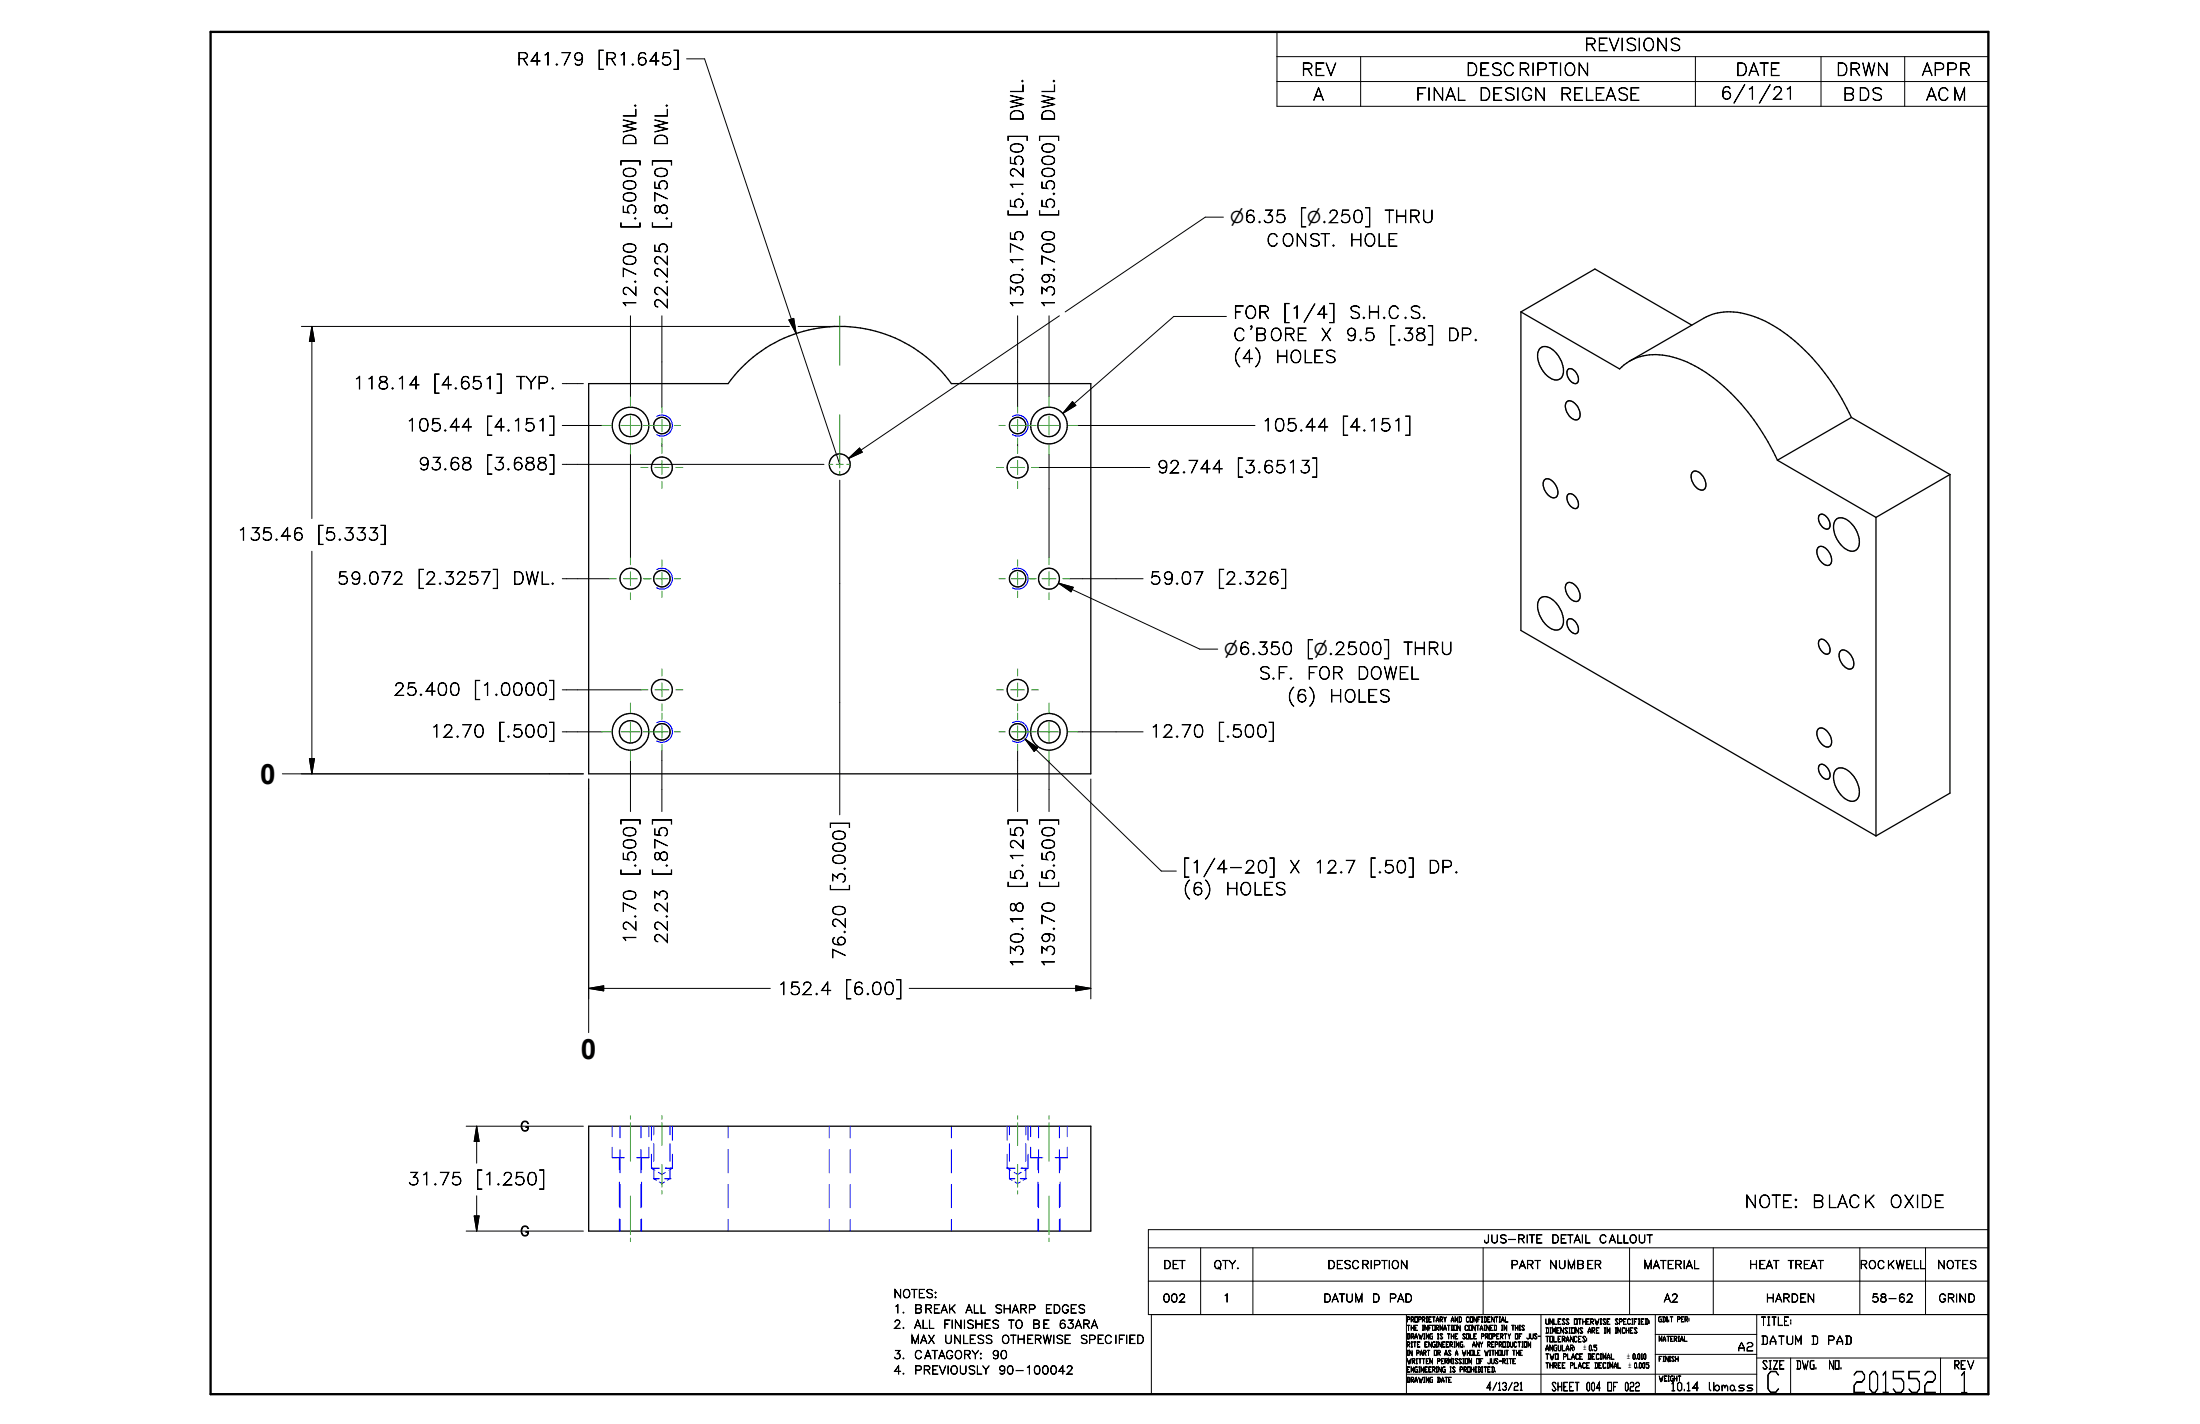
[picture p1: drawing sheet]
<svg xmlns="http://www.w3.org/2000/svg" width="432mm" height="279mm" viewBox="0 0 432 279" stroke-linecap="round" stroke-linejoin="round" font-family="sans-serif">
<g fill="none" stroke="#000" stroke-width=".25">
<path d="M115.5 75.3h27.4a27 27 0 0 1 43.8 0h27.4v76.5h-98.6zM298.5 61.2l19.4 11.2a10.2 10.2 0 0 1 10.5-2.3 28.1 28.1 0 0 1 13.3 9.2 47.8 47.8 0 0 1 7.2 11M298.5 61.2v62.5l69.7 40.3M298.5 61.2l14.5-8.4 19.1 11M302.3 68.3a2.06 2.06 0 0 1 2.8 .6 4.9 4.9 0 0 1 1.5 4.9 1.59 1.59 0 0 1-2.5 .2 5.2 5.2 0 0 1-2.2-5zM307.6 78.8a1.66 1.66 0 0 1 2.1 1 1.98 1.98 0 0 1 0 2.5 2.03 2.03 0 0 1-2.2-1.6 1.62 1.62 0 0 1 .1-1.9zM307.9 72.4a1.89 1.89 0 0 1 1.9 2.2 .73 .73 0 0 1-.5 .7 .73 .73 0 0 1-.8-.3 1.93 1.93 0 0 1-.6-2.6zM319.9 70.8l14.5-8.4a11.6 11.6 0 0 1 10-.3 33.4 33.4 0 0 1 15 12.8 46.8 46.8 0 0 1 4 7M303.2 94.1a1.63 1.63 0 0 1 2.1 1.1 1.87 1.87 0 0 1 0 2.4 2.05 2.05 0 0 1-2.2-1.6 1.62 1.62 0 0 1 .1-1.9zM307.7 97.1a1.12 1.12 0 0 1 1.7 .7 1.28 1.28 0 0 1-.1 2 2.1 2.1 0 0 1-1.6-2.7zM332.3 92.6a1.48 1.48 0 0 1 1.9 .8 1.98 1.98 0 0 1 .2 2.7 2.04 2.04 0 0 1-2.3-1.7 1.55 1.55 0 0 1 .2-1.8zM348.9 90.3l19.3 11.2"/>
<path d="M363.4 81.9l-14.5 8.4M363.4 81.9l19.3 11.2M382.7 93.1l-14.5 8.4M382.7 93.1v62.5l-14.5 8.4M302.3 117.4a2.06 2.06 0 0 1 2.8 .6 5.1 5.1 0 0 1 1.6 4.7 1.57 1.57 0 0 1-2.6 .4 5.2 5.2 0 0 1-2.2-5.1zM307.6 114.4a1.66 1.66 0 0 1 2.1 1.1 1.98 1.98 0 0 1 0 2.5 2.25 2.25 0 0 1-2.4-2l-.1-.9zM356.8 107.5a1.26 1.26 0 0 1 1.9 .5 2.4 2.4 0 0 1 .5 2.8 1.5 1.5 0 0 1-2-.8 2.45 2.45 0 0 1-.4-2.5zM357.1 101.1a1.34 1.34 0 0 1 1.8 .9 1.19 1.19 0 0 1-.2 1.8 2.04 2.04 0 0 1-1.6-2.7zM360.5 101.8a2.21 2.21 0 0 1 2.7 .7 4.9 4.9 0 0 1 1.5 4.9 1.62 1.62 0 0 1-2.6 .2 5.3 5.3 0 0 1-2.1-5zM368.2 101.5v62.5M307.8 121.6a1.08 1.08 0 0 1 1.5 .5 1.53 1.53 0 0 1 .1 2.2 1.96 1.96 0 0 1-1.8-2.3zM357.1 125.6a1.1 1.1 0 0 1 1.6 .5 1.53 1.53 0 0 1 .1 2.2 1.96 1.96 0 0 1-1.9-2.3z"/>
<path d="M361.3 127.7a1.65 1.65 0 0 1 2.1 1.1 1.8 1.8 0 0 1 0 2.4 2.04 2.04 0 0 1-2.2-1.6 1.65 1.65 0 0 1 .1-1.9zM356.9 143a1.63 1.63 0 0 1 2.1 1 2.05 2.05 0 0 1 .2 2.4 1.84 1.84 0 0 1-2.3-1.3 1.9 1.9 0 0 1 0-2.1zM357.1 150.1a1.34 1.34 0 0 1 1.8 1 1.18 1.18 0 0 1-.2 1.8 2.04 2.04 0 0 1-1.6-2.8zM360.4 151a2.06 2.06 0 0 1 2.8 .6 4.9 4.9 0 0 1 1.5 4.9 1.62 1.62 0 0 1-2.6 .2 5.3 5.3 0 0 1-2.1-5.1zM115.5 221h98.6v20.5h-98.6z"/>
<circle cx="123.7" cy="83.5" r="2.19"/>
<circle cx="123.8" cy="83.5" r="3.6"/>
<circle cx="129.9" cy="91.7" r="2.06"/>
<circle cx="129.9" cy="83.5" r="1.61"/>
<circle cx="164.8" cy="91.1" r="2.05"/>
<circle cx="199.7" cy="83.5" r="1.61"/>
<circle cx="199.7" cy="91.7" r="2.05"/>
<circle cx="205.9" cy="83.5" r="2.19"/>
<circle cx="205.9" cy="83.5" r="3.6"/>
<circle cx="123.7" cy="113.6" r="2.05"/>
<circle cx="129.9" cy="113.5" r="1.62"/>
<circle cx="199.7" cy="113.5" r="1.62"/>
<circle cx="205.9" cy="113.5" r="2.06"/>
<circle cx="129.9" cy="135.4" r="2.06"/>
<circle cx="199.7" cy="135.4" r="2.06"/>
<circle cx="123.8" cy="143.6" r="2.2"/>
<circle cx="123.8" cy="143.6" r="3.6"/>
<circle cx="129.9" cy="143.6" r="1.61"/>
<circle cx="199.7" cy="143.6" r="1.61"/>
<circle cx="205.9" cy="143.6" r="2.19"/>
<circle cx="205.9" cy="143.6" r="3.6"/>
</g>
<g fill="none" stroke="#00f" stroke-width=".2">
<path d="M128.9 81.7a2.05 2.05 0 0 1 3.1 1.8 2.05 2.05 0 0 1-3.1 1.8M198.7 81.7a2.05 2.05 0 0 1 3.1 1.8 2.05 2.05 0 0 1-3.1 1.8M128.9 111.8a2.05 2.05 0 0 1 3.1 1.8 2.05 2.05 0 0 1-3.1 1.7M198.7 111.8a2.05 2.05 0 0 1 3.1 1.8 2.05 2.05 0 0 1-3.1 1.7M128.9 141.8a2.05 2.05 0 0 1 3.1 1.8 2.05 2.05 0 0 1-3.1 1.8M198.7 141.8a2.05 2.05 0 0 1 3.1 1.8 2.05 2.05 0 0 1-3.1 1.8M120.2 225.1v2.1h2.3M120.2 221v2M121.6 227.2v2.3M121.6 231.9v4.8M121.6 239.2v2.3M121.7 221v2.3"/>
<path d="M121.7 225.5v4.6M121.7 232.4v4.6M121.7 239.3v2.2M125.8 221v2.3M125.8 225.5v4.6M125.8 232.4v4.6M125.8 239.3v2.2M125.9 227.2v2.3M125.9 231.9v4.8M125.9 239.2v2.3M127.3 225.1v2.1h-2.4M127.3 221v2"/>
<path d="M127.9 221v2.7M127.9 226.5v2.7M127.9 229.2h1.3M127.9 229.2l.6 .4M128.3 231.3h.1M128.3 231.3h1.1M128.3 231.3l.5 .3M128.3 221v1.7M128.3 224.4v3.4M128.3 229.5v1.8M129.2 229.2h.1M129.2 230l.7 .4 .7-.4"/>
<path d="M129.4 231.9l.5 .3 .5-.3M130.4 231.3h1.1M130.6 229.2h.1M130.6 229.2h1.4M131.5 231.3h.1M131.5 231.3l-.5 .3M131.5 221v1.7M131.5 224.4v3.4M131.5 229.5v1.8M132 221v2.7M132 226.5v2.7M132 229.2l-.7 .4"/>
<path d="M142.9 221v2.3M142.9 225.5v4.6M142.9 232.4v4.6M142.9 239.3v2.2M162.8 221v2.3M162.8 225.5v4.6M162.8 232.4v4.6M162.8 239.3v2.2M166.9 221v2.3M166.9 225.5v4.6M166.9 232.4v4.6M166.9 239.3v2.2"/>
<path d="M186.7 221v2.3M186.7 225.5v4.6M186.7 232.4v4.6M186.7 239.3v2.2M197.7 229.2h1.3M197.7 221v2.7M197.7 226.5v2.7M197.7 229.2l.7 .4M198.1 231.3h.1M198.1 231.3h1.1M198.1 231.3l.6 .3M198.1 221v1.7"/>
<path d="M198.1 224.4v3.4M198.1 229.5v1.8M199 229.2h.1M199 230l.7 .4 .7-.4M199.2 231.9l.5 .3 .6-.3M200.3 231.3h1M200.4 229.2h.1M200.4 229.2h1.4M201.3 231.3h.1M201.3 231.3l-.5 .3M201.3 221v1.7M201.3 224.4v3.4"/>
<path d="M201.3 229.5v1.8M201.8 221v2.7M201.8 226.5v2.7M201.8 229.2l-.7 .4M202.3 225.1v2.1h2.4M202.3 221v2M203.7 227.2v2.3M203.7 231.9v4.8M203.7 239.2v2.3M203.8 221v2.3M203.8 225.5v4.6M203.8 232.4v4.6"/>
<path d="M203.8 239.3v2.2M207.9 221v2.3M207.9 225.5v4.6M207.9 232.4v4.6M207.9 239.3v2.2M208.1 227.2v2.3M208.1 231.9v4.8M208.1 239.2v2.3M209.5 225.1v2.1h-2.4M209.5 221v2"/>
</g>
<path d="M41.3 6.3h349v267.3h-349z" fill="none" stroke="#000" stroke-width=".46"/>
<g fill="none" stroke="#000" stroke-width=".2">
<path d="M134.8 11.5h3.5l26.5 79.6M250.6 6.3h139.7v14.6h-139.7zM250.6 11.1h139.7M250.6 16h139.7M267.1 11.1v9.8M332.8 11.1v9.8M357.4 11.1v9.8M373.8 11.1v9.8M240.1 42.6h-3.5l-27.5 18.6M59.2 64.1h95.7M61.2 64.1v37.6M61.2 64.1l.5 2.9h-1z"/>
<path d="M110.4 75.3h4.1M123.7 62v15.8M129.9 62v17.8M154.8 62.8l1-.3 .5 2.9zM156.6 64.1h7.2M199.7 62v17.8M205.9 62v15.8M207.9 62l-41.4 28M210.5 78.8l.7 .7-2.6 1.6zM240.7 62.1h-10.3l-21.8 19M110.4 83.5h7.7M110.4 91.1h19.4"/>
<path d="M123.7 89.2v20.2M129.9 87.2v.4M130 91.1h31.7M164.8 94.2v65.7M166.5 90l2.2-2.1 .5 .8zM199.7 87.2v.4M203.8 91.7h21.9M205.9 89.2v20.2M211.5 83.5h34.8M61.2 108.2v43.6M110.4 113.6h9.3M207.8 114.4l27.7 13h3.5"/>
<path d="M207.8 114.4l2.8 .8-.4 .9zM210 113.6h14.4M110.4 135.4h15.4M55.4 151.8h59.1M60.7 148.9h1l-.5 2.9zM110.4 143.6h7.7M115.5 152.9v49.7M123.7 149.2v10M129.9 147.3v11.9M199.7 147.3v11.9M201.2 145l26.7 25.9h3M201.2 145l2.5 1.7-.7 .7z"/>
<path d="M205.9 149.2v10M211.5 143.6h12.9M214.1 152.9v43.1M115.5 193.9h35.7M115.5 193.9l3-.5v1zM178.5 193.9h35.6M211.2 193.4l2.9 .5-2.9 .5zM91.5 221h23M93.1 238.6h.9l-.4 2.9zM93.6 221v7.2M93.6 234.6v6.9M93.6 221l.4 2.9h-.9z"/>
<path d="M91.5 241.5h23M225.4 244.8h164.9M225.4 251.4h164.9M226 257.9v15.7h164.3v-32.3h-164.9v16.6h164.9M235.7 244.8v13.1M245.9 244.8v13.1M276 257.9v15.7M291.1 244.8v13.1M302.4 257.9v15.7M319.8 244.8v13.1M324.9 257.9v15.7M336.3 244.8v13.1"/>
<path d="M344.8 257.9v15.7M365 244.8v13.1M377.9 244.8v13.1M276 269.6h68.8M324.9 261.8h19.9M324.9 265.7h19.9M344.8 266.5h45.5M351.4 266.5v7.1M380.9 266.5v7.1"/>
</g>
<path d="M61.2 64.1l.5 2.9h-1zM154.8 62.8l1-.3 .5 2.9zM210.5 78.8l.7 .7-2.6 1.6zM166.5 90l2.2-2.1 .5 .8zM207.8 114.4l2.8 .8-.4 .9zM60.7 148.9h1l-.5 2.9zM201.2 145l2.5 1.7-.7 .7zM115.5 193.9l3-.5v1zM211.2 193.4l2.9 .5-2.9 .5zM93.1 238.6h.9l-.4 2.9zM93.6 221l.4 2.9h-.9z" fill="#000" stroke="#000" stroke-width=".2"/>
<g fill="none" stroke="#23a718" stroke-width=".2">
<path d="M123.7 77.8v1.9M129.9 79.8v1.2M164.8 62v9.7M199.7 79.8v1.2M205.9 77.8v1.9M118.1 83.5h1.9M121.9 83.5h3.7M123.7 81.6v3.8M123.7 87.3v1.9M125.8 91.7h1.4M126.3 83.5h1.2M127.5 83.5h3.6"/>
<path d="M128.5 91.7h2.8M129.9 82.3v2.4M129.9 86v1.2M129.9 87.6v1.4M129.9 90.4v2.7M129.9 94.5v1.3M132.3 83.5h1.3M132.7 91.7h1.3M162.8 91.1h.6M164.1 91.1h1.4M164.8 81.4v10.4M164.8 92.5v.7"/>
<path d="M166.2 91.1h.7M195.6 91.7h1.4M196.1 83.5h1.2M198.4 91.7h2.7M198.5 83.5h3.6M199.7 82.3v2.4M199.7 86v1.2M199.7 87.6v1.4M199.7 90.4v2.7M199.7 94.5v1.3M202.2 83.5h1.2M202.5 91.7h1.3"/>
<path d="M204 83.5h3.8M205.9 81.6v3.8M205.9 87.3v1.9M209.7 83.5h1.8M119.7 113.6h1.3M122.4 113.6h2.7M123.7 109.4v1.4M123.7 112.2v2.7M123.7 116.3v1.3M126.3 113.6h1.6M128.7 113.6h2.4M129.9 109.9v1.2"/>
<path d="M129.9 112.3v2.5M129.9 116v1.2M132.3 113.6h1.3M196.1 113.6h1.2M198.5 113.6h2.4M199.7 109.9v1.2M199.7 112.3v2.5M199.7 116v1.2M201.8 113.6h1.6M204.5 113.6h2.8M205.9 109.4v1.4M205.9 112.2v2.7"/>
<path d="M205.9 116.3v1.3M208.6 113.6h1.4M123.7 137.9v1.9M125.8 135.4h1.4M128.5 135.4h2.8M129.9 131.3v1.3M129.9 134v2.7M129.9 138.1v1.4M129.9 139.9v1.2M132.7 135.4h1.3M195.6 135.4h1.4M198.4 135.4h2.7"/>
<path d="M199.7 131.3v1.3M199.7 134v2.7M199.7 138.1v1.4M199.7 139.9v1.2M202.5 135.4h1.3M205.9 137.9v1.9M118.1 143.6h1.9M121.9 143.6h3.7M123.7 141.7v3.8M123.7 147.4v1.8M126.3 143.6h1.2M127.5 143.6h3.6"/>
<path d="M129.9 142.4v2.4M129.9 146v1.3M132.3 143.6h1.3M196.1 143.6h1.2M198.5 143.6h3.6M199.7 142.4v2.4M199.7 146v1.3M202.2 143.6h1.2M204 143.6h3.8M205.9 141.7v3.8M205.9 147.4v1.8M209.7 143.6h1.8"/>
<path d="M123.7 218.9v.7M129.9 218.9v.7M199.7 218.9v.7M205.9 218.9v.7M123.7 220.3v7.5M123.7 234.7v7.5M129.9 220.3v4.4M129.9 228.5v4.4M129.9 233.6v.7M199.7 220.3v4.4M199.7 228.5v4.4M199.7 233.6v.7"/>
<path d="M205.9 220.3v7.5M205.9 234.7v7.5M123.7 242.9v.7M205.9 242.9v.7"/>
</g>
<g font-size="5.7">
<text x="346.5" y="273.2">C</text>
<text x="363.4" y="273.2">201552</text>
<text x="384.5" y="273.3">1</text>
</g>
<g font-size="5.5">
<text x="51.1" y="153.8">0</text>
<text x="114" y="207.9">0</text>
</g>
<g font-size="3.3">
<text x="310.9" y="9.9">REVISIONS</text>
<text x="101.4" y="12.8">R41.79</text>
<text x="117.2" y="12.8">[R1.645]</text>
<text x="255.4" y="14.8">REV</text>
<text x="287.7" y="14.8">DESCRIPTION</text>
<text x="340.6" y="14.8">DATE</text>
<text x="360.3" y="14.8">DRWN</text>
<text x="377.2" y="14.8">APPR</text>
<text x="200.8" y="23.8" transform="rotate(-90 200.8 23.8)">DWL.</text>
<text x="207" y="23.8" transform="rotate(-90 207 23.8)">DWL.</text>
<text x="257.7" y="19.7">A</text>
<text x="277.8" y="19.7">FINAL</text>
<text x="290.2" y="19.7">DESIGN</text>
<text x="306.1" y="19.7">RELEASE</text>
<text x="337.7" y="19.5">6/1/21</text>
<text x="361.7" y="19.7">BDS</text>
<text x="378" y="19.7">ACM</text>
<text x="124.8" y="28.7" transform="rotate(-90 124.8 28.7)">DWL.</text>
<text x="131" y="28.7" transform="rotate(-90 131 28.7)">DWL.</text>
<text x="124.8" y="44.9" transform="rotate(-90 124.8 44.9)">[.5000]</text>
<text x="131" y="44.9" transform="rotate(-90 131 44.9)">[.8750]</text>
<text x="200.8" y="42.5" transform="rotate(-90 200.8 42.5)">[5.1250]</text>
<text x="207" y="42.5" transform="rotate(-90 207 42.5)">[5.5000]</text>
<text x="255.1" y="43.7">[n.250]</text>
<text x="271.7" y="43.7">THRU</text>
<text x="248.5" y="48.3">CONST.</text>
<text x="264.8" y="48.3">HOLE</text>
<text x="124.8" y="60.7" transform="rotate(-90 124.8 60.7)">12.700</text>
<text x="131" y="60.7" transform="rotate(-90 131 60.7)">22.225</text>
<text x="200.8" y="60.7" transform="rotate(-90 200.8 60.7)">130.175</text>
<text x="207" y="60.7" transform="rotate(-90 207 60.7)">139.700</text>
<text x="242" y="62.5">FOR</text>
<text x="251.8" y="62.5">[1/4]</text>
<text x="264.7" y="62.5">S.H.C.S.</text>
<text x="242" y="66.8">C'BORE</text>
<text x="242" y="71.2">(4)</text>
<text x="250.3" y="71.2">HOLES</text>
<text x="259.1" y="66.8">X</text>
<text x="264" y="66.8">9.5</text>
<text x="272.6" y="66.8">[.38]</text>
<text x="284" y="66.8">DP.</text>
<text x="69.3" y="76.3">118.14</text>
<text x="85" y="76.3">[4.651]</text>
<text x="101.3" y="76.3">TYP.</text>
<text x="79.6" y="84.6">105.44</text>
<text x="95.3" y="84.6">[4.151]</text>
<text x="247.6" y="84.6">105.44</text>
<text x="263.3" y="84.6">[4.151]</text>
<text x="82" y="92.2">93.68</text>
<text x="95.3" y="92.2">[3.688]</text>
<text x="227" y="92.8">92.744</text>
<text x="242.7" y="92.8">[3.6513]</text>
<text x="46.5" y="106">135.46</text>
<text x="62.2" y="106">[5.333]</text>
<text x="66.2" y="114.6">59.072</text>
<text x="81.9" y="114.6">[2.3257]</text>
<text x="100.5" y="114.6">DWL.</text>
<text x="225.6" y="114.6">59.07</text>
<text x="239" y="114.6">[2.326]</text>
<text x="256.4" y="128.4">[n.2500]</text>
<text x="275.4" y="128.4">THRU</text>
<text x="77.2" y="136.4">25.400</text>
<text x="93" y="136.4">[1.0000]</text>
<text x="247" y="133.3">S.F.</text>
<text x="252.6" y="137.8">(6)</text>
<text x="256.5" y="133.3">FOR</text>
<text x="260.9" y="137.8">HOLES</text>
<text x="266.3" y="133.3">DOWEL</text>
<text x="84.4" y="144.7">12.70</text>
<text x="97.8" y="144.7">[.500]</text>
<text x="225.6" y="144.7">12.70</text>
<text x="239" y="144.7">[.500]</text>
<text x="124.8" y="171.9" transform="rotate(-90 124.8 171.9)">[.500]</text>
<text x="131" y="171.9" transform="rotate(-90 131 171.9)">[.875]</text>
<text x="232.2" y="171.3">[1/4-20]</text>
<text x="253" y="171.3">X</text>
<text x="257.8" y="171.3">12.7</text>
<text x="268.8" y="171.3">[.50]</text>
<text x="280.2" y="171.3">DP.</text>
<text x="165.9" y="174.9" transform="rotate(-90 165.9 174.9)">[3.000]</text>
<text x="200.8" y="174.3" transform="rotate(-90 200.8 174.3)">[5.125]</text>
<text x="207" y="174.3" transform="rotate(-90 207 174.3)">[5.500]</text>
<text x="232.2" y="175.6">(6)</text>
<text x="240.5" y="175.6">HOLES</text>
<text x="124.8" y="185.3" transform="rotate(-90 124.8 185.3)">12.70</text>
<text x="131" y="185.3" transform="rotate(-90 131 185.3)">22.23</text>
<text x="165.9" y="188.3" transform="rotate(-90 165.9 188.3)">76.20</text>
<text x="200.8" y="190" transform="rotate(-90 200.8 190)">130.18</text>
<text x="207" y="190" transform="rotate(-90 207 190)">139.70</text>
<text x="152.5" y="195.2">152.4</text>
<text x="165.8" y="195.2">[6.00]</text>
<text x="80" y="232.5">31.75</text>
<text x="93.4" y="232.5">[1.250]</text>
<text x="342.4" y="236.9">NOTE:</text>
<text x="355.6" y="236.9">BLACK</text>
<text x="370.8" y="236.9">OXIDE</text>
</g>
<g font-size="3.2">
<text x="241.4" y="43.7">n6.35</text>
<text x="240.3" y="128.4">n6.350</text>
</g>
<g font-size="2.6">
<text x="102" y="221.9">G</text>
<text x="102" y="242.5">G</text>
</g>
<g font-size="2.3">
<text x="345.5" y="260.1">TITLE:</text>
<text x="345.5" y="263.8">DATUM</text>
<text x="355.4" y="263.8">D</text>
<text x="358.6" y="263.8">PAD</text>
<text x="341" y="265.1">A2</text>
<text x="345.8" y="268.6">SIZE</text>
<text x="352.5" y="268.6">DWG.</text>
<text x="358.9" y="268.6">NO.</text>
<text x="383.5" y="268.6">REV</text>
<text x="304.5" y="272.9">SHEET 004 OF 022</text>
<text x="327.9" y="272.9">10.14</text>
<text x="335.2" y="272.9">lbmass</text>
</g>
<g font-size="2.2">
<text x="291.2" y="243.9">JUS-RITE</text>
<text x="304.5" y="243.9">DETAIL</text>
<text x="313.8" y="243.9">CALLOUT</text>
<text x="228.3" y="248.9">DET</text>
<text x="238.2" y="248.9">QTY.</text>
<text x="260.5" y="248.9">DESCRIPTION</text>
<text x="296.5" y="248.9">PART</text>
<text x="304" y="248.9">NUMBER</text>
<text x="322.5" y="248.9">MATERIAL</text>
<text x="343.3" y="248.9">HEAT</text>
<text x="350.9" y="248.9">TREAT</text>
<text x="365" y="248.9">ROCKWELL</text>
<text x="380.2" y="248.9">NOTES</text>
<text x="175.3" y="254.6">NOTES:</text>
<text x="175.3" y="257.6">1.</text>
<text x="179.4" y="257.6">BREAK</text>
<text x="189.5" y="257.6">ALL</text>
<text x="195.2" y="257.6">SHARP</text>
<text x="205.1" y="257.6">EDGES</text>
<text x="228.2" y="255.5">002</text>
<text x="240" y="255.5">1</text>
<text x="259.7" y="255.5">DATUM</text>
<text x="269.3" y="255.5">D</text>
<text x="272.6" y="255.5">PAD</text>
<text x="326.6" y="255.5">A2</text>
<text x="346.6" y="255.5">HARDEN</text>
<text x="367.3" y="255.5">58-62</text>
<text x="380.5" y="255.5">GRIND</text>
<text x="175.3" y="260.6">2.</text>
<text x="178.7" y="263.6">MAX</text>
<text x="179.4" y="260.6">ALL</text>
<text x="185.1" y="260.6">FINISHES</text>
<text x="185.3" y="263.6">UNLESS</text>
<text x="196.5" y="263.6">OTHERWISE</text>
<text x="197.9" y="260.6">TO</text>
<text x="202.6" y="260.6">BE</text>
<text x="207.8" y="260.6">63ARA</text>
<text x="211.9" y="263.6">SPECIFIED</text>
<text x="175.3" y="266.6">3.</text>
<text x="175.3" y="269.6">4.</text>
<text x="179.4" y="266.6">CATAGORY:</text>
<text x="179.4" y="269.6">PREVIOUSLY</text>
<text x="194.6" y="266.6">90</text>
<text x="195.9" y="269.6">90-100042</text>
</g>
<text font-size="2.1" x="291.7" y="272.8">4/13/21</text>
<g font-size="1.5">
<text x="303.3" y="259.8">UNLESS OTHERWISE SPECIFIED:</text>
<text x="303.3" y="261.6">DIMENSIONS ARE IN INCHES</text>
<text x="303.3" y="263.3">TOLERANCES:</text>
<text x="303.3" y="265">ANGULAR:</text>
<text x="303.3" y="266.7">TWO PLACE DECIMAL</text>
<text x="303.3" y="268.4">THREE PLACE DECIMAL</text>
</g>
<g font-size="1.4">
<text x="276.1" y="259.4">PROPRIETARY AND CONFIDENTIAL</text>
<text x="276.1" y="261">THE INFORMATION CONTAINED IN THIS</text>
<text x="276.1" y="262.7">DRAWING IS THE SOLE PROPERTY OF JUS-</text>
<text x="325.4" y="259.3">GD&amp;T PER:</text>
<text x="325.5" y="263.2">MATERIAL</text>
<text x="276.1" y="264.3">RITE ENGINEERING.</text>
<text x="276.1" y="267.5">WRITTEN PERMISSION OF JUS-RITE</text>
<text x="276.1" y="269.2">ENGINEERING IS PROHIBITED.</text>
<text x="276.1" y="265.9">IN PART OR AS A WHOLE WITHOUT THE</text>
<text x="288.9" y="264.3">ANY REPRODUCTION</text>
<text x="310.8" y="265">`0.5</text>
<text x="319.4" y="266.7">`0.010</text>
<text x="319.7" y="268.4">`0.005</text>
<text x="325.5" y="267.1">FINISH</text>
<text x="276.1" y="271.2">DRAWING DATE</text>
<text x="325.5" y="271">WEIGHT</text>
</g>
</svg>
